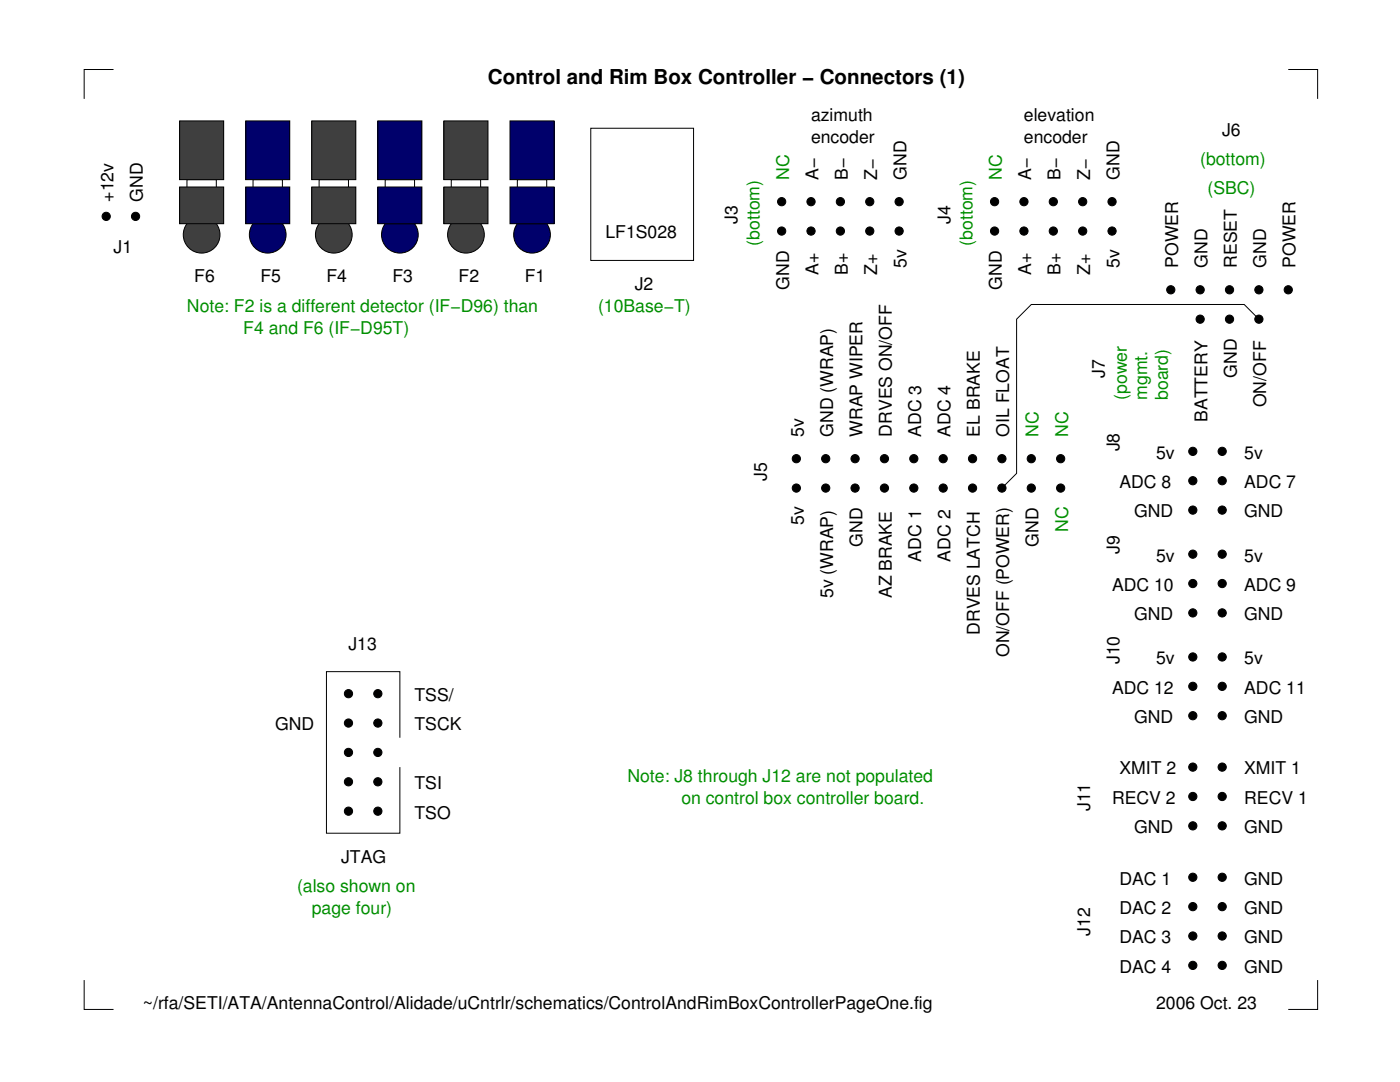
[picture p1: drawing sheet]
<svg xmlns="http://www.w3.org/2000/svg" width="279mm" height="216mm" viewBox="0 0 279 216" stroke-linecap="round" stroke-linejoin="round" font-family="sans-serif">
<g fill="#000">
<circle cx="238.1" cy="175" r=".82"/>
<circle cx="243.9" cy="175" r=".82"/>
<circle cx="238.1" cy="180.9" r=".82"/>
<circle cx="238.1" cy="186.8" r=".82"/>
<circle cx="238.1" cy="192.6" r=".82"/>
<circle cx="243.9" cy="180.9" r=".82"/>
<circle cx="243.9" cy="186.8" r=".82"/>
<circle cx="243.9" cy="192.6" r=".82"/>
</g>
<g fill="none" stroke="#000" stroke-width=".2">
<circle cx="238.1" cy="175" r=".82"/>
<circle cx="243.9" cy="175" r=".82"/>
<circle cx="238.1" cy="180.9" r=".82"/>
<circle cx="238.1" cy="186.8" r=".82"/>
<circle cx="238.1" cy="192.6" r=".82"/>
<circle cx="243.9" cy="180.9" r=".82"/>
<circle cx="243.9" cy="186.8" r=".82"/>
<circle cx="243.9" cy="192.6" r=".82"/>
</g>
<path d="M37.3 44.6h5.9a3.7 3.7 0 0 1-.5 4.9 3.7 3.7 0 0 1-4.9 0 3.7 3.7 0 0 1-.5-4.9z" fill-rule="evenodd" fill="#3f3f3f"/>
<path d="M37.3 37.3v-1.5h5.9v1.5M37.3 44.6a3.7 3.7 0 0 0 .5 4.9 3.7 3.7 0 0 0 4.9 0 3.7 3.7 0 0 0 .5-4.9" fill="none" stroke="#000" stroke-width=".2"/>
<path d="M35.8 24.1h8.8v11.7h-8.8z" fill-rule="evenodd" fill="#3f3f3f"/>
<path d="M35.8 24.1h8.8v11.7h-8.8z" fill="none" stroke="#000" stroke-width=".2"/>
<path d="M35.8 37.3h8.8v7.3h-8.8z" fill-rule="evenodd" fill="#3f3f3f"/>
<path d="M35.8 37.3h8.8v7.3h-8.8z" fill="none" stroke="#000" stroke-width=".2"/>
<path d="M50.5 44.6h5.9a3.7 3.7 0 0 1-.5 4.9 3.7 3.7 0 0 1-4.9 0 3.7 3.7 0 0 1-.5-4.9z" fill-rule="evenodd" fill="#00006b"/>
<path d="M50.5 37.3v-1.5h5.9v1.5M50.5 44.6a3.7 3.7 0 0 0 .5 4.9 3.7 3.7 0 0 0 4.9 0 3.7 3.7 0 0 0 .5-4.9" fill="none" stroke="#000" stroke-width=".2"/>
<path d="M49 37.3h8.8v7.3h-8.8z" fill-rule="evenodd" fill="#00006b"/>
<path d="M49 37.3h8.8v7.3h-8.8z" fill="none" stroke="#000" stroke-width=".2"/>
<path d="M49 24.1h8.8v11.7h-8.8z" fill-rule="evenodd" fill="#00006b"/>
<path d="M49 24.1h8.8v11.7h-8.8z" fill="none" stroke="#000" stroke-width=".2"/>
<path d="M63.7 44.6h5.8a3.7 3.7 0 0 1-.4 4.9 3.7 3.7 0 0 1-4.9 0 3.7 3.7 0 0 1-.5-4.9z" fill-rule="evenodd" fill="#3f3f3f"/>
<path d="M63.7 37.3v-1.5h5.8v1.5M63.7 44.6a3.7 3.7 0 0 0 .5 4.9 3.7 3.7 0 0 0 4.9 0 3.7 3.7 0 0 0 .4-4.9" fill="none" stroke="#000" stroke-width=".2"/>
<path d="M62.2 24.1h8.8v11.7h-8.8z" fill-rule="evenodd" fill="#3f3f3f"/>
<path d="M62.2 24.1h8.8v11.7h-8.8z" fill="none" stroke="#000" stroke-width=".2"/>
<path d="M62.2 37.3h8.8v7.3h-8.8z" fill-rule="evenodd" fill="#3f3f3f"/>
<path d="M62.2 37.3h8.8v7.3h-8.8z" fill="none" stroke="#000" stroke-width=".2"/>
<path d="M76.9 44.6h5.8a3.7 3.7 0 0 1-.4 4.9 3.7 3.7 0 0 1-5 0 3.7 3.7 0 0 1-.4-4.9z" fill-rule="evenodd" fill="#00006b"/>
<path d="M76.9 37.3v-1.5h5.8v1.5M76.9 44.6a3.7 3.7 0 0 0 .4 4.9 3.7 3.7 0 0 0 5 0 3.7 3.7 0 0 0 .4-4.9" fill="none" stroke="#000" stroke-width=".2"/>
<path d="M75.4 37.3h8.8v7.3h-8.8z" fill-rule="evenodd" fill="#00006b"/>
<path d="M75.4 37.3h8.8v7.3h-8.8z" fill="none" stroke="#000" stroke-width=".2"/>
<path d="M75.4 24.1h8.8v11.7h-8.8z" fill-rule="evenodd" fill="#00006b"/>
<path d="M75.4 24.1h8.8v11.7h-8.8z" fill="none" stroke="#000" stroke-width=".2"/>
<path d="M90.1 44.6h5.8a3.7 3.7 0 0 1-.4 4.9 3.7 3.7 0 0 1-5 0 3.7 3.7 0 0 1-.4-4.9z" fill-rule="evenodd" fill="#3f3f3f"/>
<path d="M90.1 37.3v-1.5h5.8v1.5M90.1 44.6a3.7 3.7 0 0 0 .4 4.9 3.7 3.7 0 0 0 5 0 3.7 3.7 0 0 0 .4-4.9" fill="none" stroke="#000" stroke-width=".2"/>
<path d="M88.6 24.1h8.8v11.7h-8.8z" fill-rule="evenodd" fill="#3f3f3f"/>
<path d="M88.6 24.1h8.8v11.7h-8.8z" fill="none" stroke="#000" stroke-width=".2"/>
<path d="M88.6 37.3h8.8v7.3h-8.8z" fill-rule="evenodd" fill="#3f3f3f"/>
<path d="M88.6 37.3h8.8v7.3h-8.8z" fill="none" stroke="#000" stroke-width=".2"/>
<path d="M103.2 44.6h5.9a3.7 3.7 0 0 1-.5 4.9 3.7 3.7 0 0 1-4.9 0 3.7 3.7 0 0 1-.5-4.9z" fill-rule="evenodd" fill="#00006b"/>
<path d="M103.2 37.3v-1.5h5.9v1.5M103.2 44.6a3.7 3.7 0 0 0 .5 4.9 3.7 3.7 0 0 0 4.9 0 3.7 3.7 0 0 0 .5-4.9" fill="none" stroke="#000" stroke-width=".2"/>
<path d="M101.8 37.3h8.8v7.3h-8.8z" fill-rule="evenodd" fill="#00006b"/>
<path d="M101.8 37.3h8.8v7.3h-8.8z" fill="none" stroke="#000" stroke-width=".2"/>
<path d="M101.8 24.1h8.8v11.7h-8.8z" fill-rule="evenodd" fill="#00006b"/>
<g fill="none" stroke="#000" stroke-width=".2">
<path d="M22.7 13.9h-5.9v5.8M257.1 13.9h5.9v5.8M101.8 24.1h8.8v11.7h-8.8zM117.9 25.6h20.5v26.4h-20.5zM251.2 63.7l-2.9-2.9h-42.5l-2.9 2.9v30.8l-2.9 2.9M79.8 147.2v-13.2h-14.6v32.3h14.6v-13.2M16.8 195.6v5.8h5.9M263 195.6v5.8h-5.9"/>
<circle cx="21.2" cy="43.2" r=".82"/>
<circle cx="27.1" cy="43.2" r=".82"/>
<circle cx="156" cy="40.2" r=".82"/>
<circle cx="156" cy="46.1" r=".82"/>
<circle cx="161.9" cy="40.2" r=".82"/>
<circle cx="161.9" cy="46.1" r=".82"/>
<circle cx="167.7" cy="40.2" r=".82"/>
<circle cx="167.7" cy="46.1" r=".82"/>
<circle cx="173.6" cy="40.2" r=".82"/>
<circle cx="173.6" cy="46.1" r=".82"/>
<circle cx="179.4" cy="46.1" r=".82"/>
<circle cx="179.4" cy="40.2" r=".82"/>
<circle cx="198.5" cy="40.2" r=".82"/>
<circle cx="198.5" cy="46.1" r=".82"/>
<circle cx="204.4" cy="46.1" r=".82"/>
<circle cx="204.4" cy="40.2" r=".82"/>
<circle cx="210.2" cy="46.1" r=".82"/>
<circle cx="210.2" cy="40.2" r=".82"/>
<circle cx="216.1" cy="46.1" r=".82"/>
<circle cx="216.1" cy="40.2" r=".82"/>
<circle cx="221.9" cy="40.2" r=".82"/>
<circle cx="221.9" cy="46.1" r=".82"/>
<circle cx="233.7" cy="57.8" r=".82"/>
<circle cx="239.5" cy="57.8" r=".82"/>
<circle cx="245.4" cy="57.8" r=".82"/>
<circle cx="251.2" cy="57.8" r=".82"/>
<circle cx="257.1" cy="57.8" r=".82"/>
<circle cx="239.5" cy="63.7" r=".82"/>
<circle cx="245.4" cy="63.7" r=".82"/>
<circle cx="251.2" cy="63.7" r=".82"/>
<circle cx="158.9" cy="91.5" r=".82"/>
<circle cx="158.9" cy="97.4" r=".82"/>
<circle cx="164.8" cy="91.5" r=".82"/>
<circle cx="164.8" cy="97.4" r=".82"/>
<circle cx="170.6" cy="91.5" r=".82"/>
<circle cx="170.6" cy="97.4" r=".82"/>
<circle cx="176.5" cy="91.5" r=".82"/>
<circle cx="176.5" cy="97.4" r=".82"/>
<circle cx="182.4" cy="91.5" r=".82"/>
<circle cx="182.4" cy="97.4" r=".82"/>
<circle cx="188.2" cy="91.5" r=".82"/>
<circle cx="188.2" cy="97.4" r=".82"/>
<circle cx="194.1" cy="91.5" r=".82"/>
<circle cx="194.1" cy="97.4" r=".82"/>
<circle cx="200" cy="91.5" r=".82"/>
<circle cx="200" cy="97.4" r=".82"/>
<circle cx="205.8" cy="91.5" r=".82"/>
<circle cx="205.8" cy="97.4" r=".82"/>
<circle cx="211.7" cy="91.5" r=".82"/>
<circle cx="211.7" cy="97.4" r=".82"/>
<circle cx="238.1" cy="95.9" r=".82"/>
<circle cx="238.1" cy="90.1" r=".82"/>
<circle cx="243.9" cy="95.9" r=".82"/>
<circle cx="243.9" cy="90.1" r=".82"/>
<circle cx="238.1" cy="101.8" r=".82"/>
<circle cx="238.1" cy="116.4" r=".82"/>
<circle cx="238.1" cy="110.6" r=".82"/>
<circle cx="243.9" cy="101.8" r=".82"/>
<circle cx="243.9" cy="116.4" r=".82"/>
<circle cx="243.9" cy="110.6" r=".82"/>
<circle cx="69.5" cy="138.4" r=".82"/>
<circle cx="75.4" cy="138.4" r=".82"/>
<circle cx="238.1" cy="122.3" r=".82"/>
<circle cx="238.1" cy="137" r=".82"/>
<circle cx="238.1" cy="131.1" r=".82"/>
<circle cx="243.9" cy="122.3" r=".82"/>
<circle cx="243.9" cy="137" r=".82"/>
<circle cx="243.9" cy="131.1" r=".82"/>
<circle cx="69.5" cy="156" r=".82"/>
<circle cx="69.5" cy="150.1" r=".82"/>
<circle cx="69.5" cy="144.3" r=".82"/>
<circle cx="75.4" cy="156" r=".82"/>
<circle cx="75.4" cy="150.1" r=".82"/>
<circle cx="75.4" cy="144.3" r=".82"/>
<circle cx="238.1" cy="142.8" r=".82"/>
<circle cx="238.1" cy="153.1" r=".82"/>
<circle cx="238.1" cy="158.9" r=".82"/>
<circle cx="243.9" cy="142.8" r=".82"/>
<circle cx="243.9" cy="153.1" r=".82"/>
<circle cx="243.9" cy="158.9" r=".82"/>
<circle cx="69.5" cy="161.9" r=".82"/>
<circle cx="75.4" cy="161.9" r=".82"/>
<circle cx="238.1" cy="164.8" r=".82"/>
<circle cx="243.9" cy="164.8" r=".82"/>
</g>
<g fill="#000">
<circle cx="21.2" cy="43.2" r=".82"/>
<circle cx="27.1" cy="43.2" r=".82"/>
<circle cx="156" cy="40.2" r=".82"/>
<circle cx="156" cy="46.1" r=".82"/>
<circle cx="161.9" cy="40.2" r=".82"/>
<circle cx="161.9" cy="46.1" r=".82"/>
<circle cx="167.7" cy="40.2" r=".82"/>
<circle cx="167.7" cy="46.1" r=".82"/>
<circle cx="173.6" cy="40.2" r=".82"/>
<circle cx="173.6" cy="46.1" r=".82"/>
<circle cx="179.4" cy="46.1" r=".82"/>
<circle cx="179.4" cy="40.2" r=".82"/>
<circle cx="198.5" cy="40.2" r=".82"/>
<circle cx="198.5" cy="46.1" r=".82"/>
<circle cx="204.4" cy="46.1" r=".82"/>
<circle cx="204.4" cy="40.2" r=".82"/>
<circle cx="210.2" cy="46.1" r=".82"/>
<circle cx="210.2" cy="40.2" r=".82"/>
<circle cx="216.1" cy="46.1" r=".82"/>
<circle cx="216.1" cy="40.2" r=".82"/>
<circle cx="221.9" cy="40.2" r=".82"/>
<circle cx="221.9" cy="46.1" r=".82"/>
<circle cx="233.7" cy="57.8" r=".82"/>
<circle cx="239.5" cy="57.8" r=".82"/>
<circle cx="245.4" cy="57.8" r=".82"/>
<circle cx="251.2" cy="57.8" r=".82"/>
<circle cx="257.1" cy="57.8" r=".82"/>
<circle cx="239.5" cy="63.7" r=".82"/>
<circle cx="245.4" cy="63.7" r=".82"/>
<circle cx="251.2" cy="63.7" r=".82"/>
<circle cx="158.9" cy="91.5" r=".82"/>
<circle cx="158.9" cy="97.4" r=".82"/>
<circle cx="164.8" cy="91.5" r=".82"/>
<circle cx="164.8" cy="97.4" r=".82"/>
<circle cx="170.6" cy="91.5" r=".82"/>
<circle cx="170.6" cy="97.4" r=".82"/>
<circle cx="176.5" cy="91.5" r=".82"/>
<circle cx="176.5" cy="97.4" r=".82"/>
<circle cx="182.4" cy="91.5" r=".82"/>
<circle cx="182.4" cy="97.4" r=".82"/>
<circle cx="188.2" cy="91.5" r=".82"/>
<circle cx="188.2" cy="97.4" r=".82"/>
<circle cx="194.1" cy="91.5" r=".82"/>
<circle cx="194.1" cy="97.4" r=".82"/>
<circle cx="200" cy="91.5" r=".82"/>
<circle cx="200" cy="97.4" r=".82"/>
<circle cx="205.8" cy="91.5" r=".82"/>
<circle cx="205.8" cy="97.4" r=".82"/>
<circle cx="211.7" cy="91.5" r=".82"/>
<circle cx="211.7" cy="97.4" r=".82"/>
<circle cx="238.1" cy="95.9" r=".82"/>
<circle cx="238.1" cy="90.1" r=".82"/>
<circle cx="243.9" cy="95.9" r=".82"/>
<circle cx="243.9" cy="90.1" r=".82"/>
<circle cx="238.1" cy="101.8" r=".82"/>
<circle cx="238.1" cy="116.4" r=".82"/>
<circle cx="238.1" cy="110.6" r=".82"/>
<circle cx="243.9" cy="101.8" r=".82"/>
<circle cx="243.9" cy="116.4" r=".82"/>
<circle cx="243.9" cy="110.6" r=".82"/>
<circle cx="69.5" cy="138.4" r=".82"/>
<circle cx="75.4" cy="138.4" r=".82"/>
<circle cx="238.1" cy="122.3" r=".82"/>
<circle cx="238.1" cy="137" r=".82"/>
<circle cx="238.1" cy="131.1" r=".82"/>
<circle cx="243.9" cy="122.3" r=".82"/>
<circle cx="243.9" cy="137" r=".82"/>
<circle cx="243.9" cy="131.1" r=".82"/>
<circle cx="69.5" cy="156" r=".82"/>
<circle cx="69.5" cy="150.1" r=".82"/>
<circle cx="69.5" cy="144.3" r=".82"/>
<circle cx="75.4" cy="156" r=".82"/>
<circle cx="75.4" cy="150.1" r=".82"/>
<circle cx="75.4" cy="144.3" r=".82"/>
<circle cx="238.1" cy="142.8" r=".82"/>
<circle cx="238.1" cy="153.1" r=".82"/>
<circle cx="238.1" cy="158.9" r=".82"/>
<circle cx="243.9" cy="142.8" r=".82"/>
<circle cx="243.9" cy="153.1" r=".82"/>
<circle cx="243.9" cy="158.9" r=".82"/>
<circle cx="69.5" cy="161.9" r=".82"/>
<circle cx="75.4" cy="161.9" r=".82"/>
<circle cx="238.1" cy="164.8" r=".82"/>
<circle cx="243.9" cy="164.8" r=".82"/>
</g>
<text font-size="4.1" x="97.4" y="16.8">Control and Rim Box Controller − Connectors (1)</text>
<g font-size="3.5">
<text x="161.9" y="28.5">encoder</text>
<text x="161.9" y="24.1">azimuth</text>
<text x="204.4" y="28.5">encoder</text>
<text x="204.4" y="24.1">elevation</text>
<text x="243.9" y="27.1">J6</text>
<text x="163.3" y="35.8" transform="rotate(-90 163.3 35.8)">A−</text>
<text x="169.2" y="35.8" transform="rotate(-90 169.2 35.8)">B−</text>
<text x="175" y="35.8" transform="rotate(-90 175 35.8)">Z−</text>
<text x="180.9" y="35.8" transform="rotate(-90 180.9 35.8)">GND</text>
<text x="205.8" y="35.8" transform="rotate(-90 205.8 35.8)">A−</text>
<text x="211.7" y="35.8" transform="rotate(-90 211.7 35.8)">B−</text>
<text x="217.5" y="35.8" transform="rotate(-90 217.5 35.8)">Z−</text>
<text x="223.4" y="35.8" transform="rotate(-90 223.4 35.8)">GND</text>
<text x="22.7" y="40.2" transform="rotate(-90 22.7 40.2)">+12v</text>
<text x="28.5" y="40.2" transform="rotate(-90 28.5 40.2)">GND</text>
<text x="120.8" y="47.6">LF1S028</text>
<text x="147.2" y="44.6" transform="rotate(-90 147.2 44.6)">J3</text>
<text x="189.7" y="44.6" transform="rotate(-90 189.7 44.6)">J4</text>
<text x="22.7" y="50.5">J1</text>
<text x="180.9" y="53.4" transform="rotate(-90 180.9 53.4)">5v</text>
<text x="223.4" y="53.4" transform="rotate(-90 223.4 53.4)">5v</text>
<text x="235.1" y="53.4" transform="rotate(-90 235.1 53.4)">POWER</text>
<text x="241" y="53.4" transform="rotate(-90 241 53.4)">GND</text>
<text x="246.8" y="53.4" transform="rotate(-90 246.8 53.4)">RESET</text>
<text x="252.7" y="53.4" transform="rotate(-90 252.7 53.4)">GND</text>
<text x="258.6" y="53.4" transform="rotate(-90 258.6 53.4)">POWER</text>
<text x="38.8" y="56.4">F6</text>
<text x="52" y="56.4">F5</text>
<text x="65.2" y="56.4">F4</text>
<text x="78.3" y="56.4">F3</text>
<text x="91.5" y="56.4">F2</text>
<text x="104.7" y="56.4">F1</text>
<text x="126.7" y="57.8">J2</text>
<text x="157.5" y="57.8" transform="rotate(-90 157.5 57.8)">GND</text>
<text x="163.3" y="54.9" transform="rotate(-90 163.3 54.9)">A+</text>
<text x="169.2" y="54.9" transform="rotate(-90 169.2 54.9)">B+</text>
<text x="175" y="54.9" transform="rotate(-90 175 54.9)">Z+</text>
<text x="200" y="57.8" transform="rotate(-90 200 57.8)">GND</text>
<text x="205.8" y="54.9" transform="rotate(-90 205.8 54.9)">A+</text>
<text x="211.7" y="54.9" transform="rotate(-90 211.7 54.9)">B+</text>
<text x="217.5" y="54.9" transform="rotate(-90 217.5 54.9)">Z+</text>
<text x="220.5" y="75.4" transform="rotate(-90 220.5 75.4)">J7</text>
<text x="246.8" y="75.4" transform="rotate(-90 246.8 75.4)">GND</text>
<text x="252.7" y="81.3" transform="rotate(-90 252.7 81.3)">ON/OFF</text>
<text x="160.4" y="87.1" transform="rotate(-90 160.4 87.1)">5v</text>
<text x="166.3" y="87.1" transform="rotate(-90 166.3 87.1)">GND (WRAP)</text>
<text x="172.1" y="87.1" transform="rotate(-90 172.1 87.1)">WRAP WIPER</text>
<text x="178" y="87.1" transform="rotate(-90 178 87.1)">DRVES ON/OFF</text>
<text x="183.8" y="87.1" transform="rotate(-90 183.8 87.1)">ADC 3</text>
<text x="189.7" y="87.1" transform="rotate(-90 189.7 87.1)">ADC 4</text>
<text x="195.6" y="87.1" transform="rotate(-90 195.6 87.1)">EL BRAKE</text>
<text x="201.4" y="87.1" transform="rotate(-90 201.4 87.1)">OIL FLOAT</text>
<text x="241" y="84.2" transform="rotate(-90 241 84.2)">BATTERY</text>
<text x="153.1" y="95.9" transform="rotate(-90 153.1 95.9)">J5</text>
<text x="223.4" y="90.1" transform="rotate(-90 223.4 90.1)">J8</text>
<text x="230.7" y="91.5">5v</text>
<text x="248.3" y="91.5">5v</text>
<text x="223.4" y="97.4">ADC 8</text>
<text x="248.3" y="97.4">ADC 7</text>
<text x="160.4" y="104.7" transform="rotate(-90 160.4 104.7)">5v</text>
<text x="226.3" y="103.3">GND</text>
<text x="248.3" y="103.3">GND</text>
<text x="172.1" y="109.1" transform="rotate(-90 172.1 109.1)">GND</text>
<text x="183.8" y="112" transform="rotate(-90 183.8 112)">ADC 1</text>
<text x="189.7" y="112" transform="rotate(-90 189.7 112)">ADC 2</text>
<text x="207.3" y="109.1" transform="rotate(-90 207.3 109.1)">GND</text>
<text x="223.4" y="110.6" transform="rotate(-90 223.4 110.6)">J9</text>
<text x="230.7" y="112">5v</text>
<text x="248.3" y="112">5v</text>
<text x="166.3" y="119.4" transform="rotate(-90 166.3 119.4)">5v (WRAP)</text>
<text x="178" y="119.4" transform="rotate(-90 178 119.4)">AZ BRAKE</text>
<text x="221.9" y="117.9">ADC 10</text>
<text x="248.3" y="117.9">ADC 9</text>
<text x="226.3" y="123.8">GND</text>
<text x="248.3" y="123.8">GND</text>
<text x="69.5" y="129.6">J13</text>
<text x="195.6" y="126.7" transform="rotate(-90 195.6 126.7)">DRVES LATCH</text>
<text x="201.4" y="131.1" transform="rotate(-90 201.4 131.1)">ON/OFF (POWER)</text>
<text x="223.4" y="132.6" transform="rotate(-90 223.4 132.6)">J10</text>
<text x="230.7" y="132.6">5v</text>
<text x="248.3" y="132.6">5v</text>
<text x="82.7" y="139.9">TSS/</text>
<text x="221.9" y="138.4">ADC 12</text>
<text x="248.3" y="138.4">ADC 11</text>
<text x="54.9" y="145.7">GND</text>
<text x="82.7" y="145.7">TSCK</text>
<text x="226.3" y="144.3">GND</text>
<text x="248.3" y="144.3">GND</text>
<text x="223.4" y="154.5">XMIT 2</text>
<text x="248.3" y="154.5">XMIT 1</text>
<text x="82.7" y="157.5">TSI</text>
<text x="217.5" y="161.9" transform="rotate(-90 217.5 161.9)">J11</text>
<text x="221.9" y="160.4">RECV 2</text>
<text x="248.3" y="160.4">RECV 1</text>
<text x="82.7" y="163.3">TSO</text>
<text x="226.3" y="166.3">GND</text>
<text x="248.3" y="166.3">GND</text>
<text x="68.1" y="172.1">JTAG</text>
<text x="223.4" y="176.5">DAC 1</text>
<text x="248.3" y="176.5">GND</text>
<text x="223.4" y="182.4">DAC 2</text>
<text x="248.3" y="182.4">GND</text>
<text x="217.5" y="186.8" transform="rotate(-90 217.5 186.8)">J12</text>
<text x="223.4" y="188.2">DAC 3</text>
<text x="248.3" y="188.2">GND</text>
<text x="223.4" y="194.1">DAC 4</text>
<text x="248.3" y="194.1">GND</text>
<text x="28.5" y="201.4">~/rfa/SETI/ATA/AntennaControl/Alidade/uCntrlr/schematics/ControlAndRimBoxControllerPageOne.fig</text>
<text x="230.7" y="201.4">2006 Oct. 23</text>
</g>
<g font-size="3.5" fill="#008f00">
<text x="157.5" y="35.8" transform="rotate(-90 157.5 35.8)">NC</text>
<text x="200" y="35.8" transform="rotate(-90 200 35.8)">NC</text>
<text x="239.5" y="32.9">(bottom)</text>
<text x="241" y="38.8">(SBC)</text>
<text x="151.6" y="49" transform="rotate(-90 151.6 49)">(bottom)</text>
<text x="194.1" y="49" transform="rotate(-90 194.1 49)">(bottom)</text>
<text x="37.3" y="62.2">Note: F2 is a different detector (IF−D96) than</text>
<text x="119.4" y="62.2">(10Base−T)</text>
<text x="48.6" y="66.6">F4 and F6 (IF−D95T)</text>
<text x="224.9" y="79.8" transform="rotate(-90 224.9 79.8)">(power</text>
<text x="229" y="79.8" transform="rotate(-90 229 79.8)">mgmt.</text>
<text x="233.1" y="79.8" transform="rotate(-90 233.1 79.8)">board)</text>
<text x="207.3" y="87.1" transform="rotate(-90 207.3 87.1)">NC</text>
<text x="213.1" y="87.1" transform="rotate(-90 213.1 87.1)">NC</text>
<text x="213.1" y="106.2" transform="rotate(-90 213.1 106.2)">NC</text>
<text x="125.2" y="156">Note: J8 through J12 are not populated</text>
<text x="136" y="160.4">on control box controller board.</text>
<text x="59.3" y="178">(also shown on</text>
<text x="62.2" y="182.4">page four)</text>
</g>
</svg>
